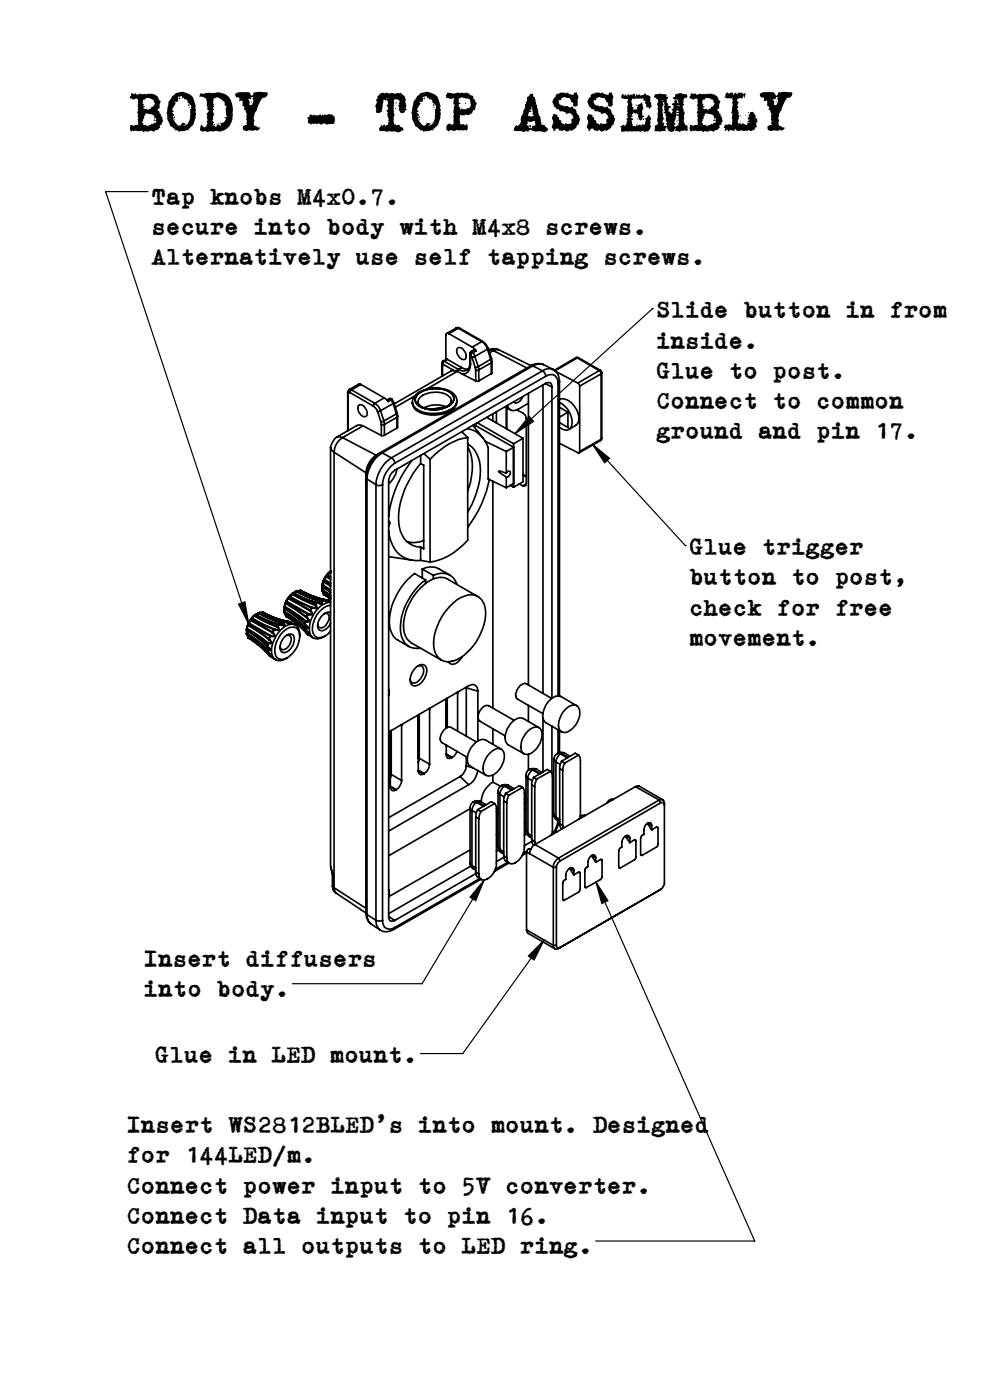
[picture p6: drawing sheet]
<svg xmlns="http://www.w3.org/2000/svg" width="148mm" height="210mm" viewBox="0 0 148 210" stroke-linecap="round" stroke-linejoin="round" font-family="sans-serif">
<g fill="none" stroke="#000" stroke-width=".25">
<path d="M52.1 58.9l.1 .1M52.1 58.9v5.7M52.2 59v5.5M52.4 58.4l-.3 .5M52.4 58.4l.3 .1M52.5 58.9h-.2l-.1 .1M52.5 58.9l3.5 2M52.7 58.5l-.2 .4M52.7 58.5l3.5 2M54.1 57.7l-.3-.1-1.4 .8M54.1 57.7l-1.4 .8M54.1 57.7l3.5 2"/>
<path d="M57.6 59.7l.6 .5 .5-.2M57.6 59.7l-1.4 .8M58.3 59.8h.2l.3 .1M58.3 59.8l.4 .2M58.3 59.8l-.3 .2M58.7 60l.2 .5M58.8 59.9l.3 .5M58.8 59.9l-.1 .1M62.2 59.4l-2.9 1.7M62.4 59.2a4.8 4.8 0 0 1 5.5-.3 1.43 1.43 0 0 1 .6 1.5 1.43 1.43 0 0 1-1.2 1.1 5.2 5.2 0 0 1-4.9-.2 1.27 1.27 0 0 1 0-2.1zM62.5 59.3a4.4 4.4 0 0 1 5.2-.3 1.07 1.07 0 0 1-.1 1.7 4.5 4.5 0 0 1-5 0 1.07 1.07 0 0 1-.1-1.4zM62.8 59a4.5 4.5 0 0 1 4.9 0 1.12 1.12 0 0 1-.5 1.9 4.4 4.4 0 0 1-4.6-.2 1.03 1.03 0 0 1 .2-1.7z"/>
<path d="M62.9 59.8a3.6 3.6 0 0 1 4.6-.2 .91 .91 0 0 1-.6 1.4 4.3 4.3 0 0 1-3.9-.2l-.3-.5zM66.3 54.5l.1 .1M66.3 54.5v1.9M66.4 54.6l1.7 1M66.4 54.6v1.8M66.4 54.2l-.1 .3M66.4 54.2h.2M66.6 54.2l-.2 .4M66.6 54.2l2.1 1.2M67.1 53.9h-.1l-.6 .3M67.1 53.9l2.1 1.2M67.1 53.9l-.5 .3"/>
<path d="M67.3 50.1a.28 .28 0 0 0-.3-.1 .28 .28 0 0 0-.1 .3v3.6M67.3 50.1l3.5 2M68.1 55.6l.4 .1M68.1 55.6l-.5 .1-8.5 4.9M68.4 49.2h.5M68.4 49.2h.3M68.4 49.2l-1.4 .8M68.5 55.7h.1M68.6 55.7l.7 .4M68.6 55.7l-4.6 2.7M68.6 52.2a.65 .65 0 0 1 1 .4 .81 .81 0 0 1 0 1.3 1.27 1.27 0 0 1-1-1.7zM68.7 55.4l-.2 .3"/>
<path d="M68.7 49.2l3.5 2.1M68.7 49.2l-1.4 .9M68.9 49.2h-.2M68.9 49.2l3.5 2M69.2 55.1a1.19 1.19 0 0 0 1 .2M69.2 55.1l-.5 .3M69.3 56.1l2 1M70.4 54.5a.95 .95 0 0 1-.3 1 .95 .95 0 0 1-1 .1l-.4-.2M70.4 53l.2 .2M70.4 54.5l.2 .1M70.4 53v1.5M70.6 54.6a1.2 1.2 0 0 1-1.3 1.5"/>
<path d="M70.6 53.2l.2 .4M70.6 53.2v1.4M70.6 52.7l-.2 .3M70.6 52.7l.3 .2M70.8 53.6l.5 1.5M70.8 52.1l.6 .5M70.9 52.9l-.3 .3M70.9 52.9l.3 .6M71.2 53.5l-.4 .1M71.2 53.5l.5 1.5M71.3 55.1v.4M71.3 57.1h.5"/>
<path d="M71.3 55.5h.5M71.3 55.5v1.6M71.4 52.6l-.3-.2-.5 .3M71.4 52.6l-.5 .3M71.7 55l-.4 .1M71.7 55l.1 .5M71.8 55.5v1.6M72.2 51.3a2.13 2.13 0 0 1 .9 1.1M72.2 51.3l-1.4 .8M72.4 51.2l.4 .3 .4 .8M72.4 51.2l-.2 .1M73.1 52.4l-1.9 1.1"/>
<path d="M73.1 52.4l.5 1.5M73.2 52.3l-.1 .1M73.2 52.3l.5 1.5M73.3 52.4a1.93 1.93 0 0 1 1.5 .1M73.3 52.5l.7 .1M73.6 53.9l.1 .5M73.6 53.9l-1.9 1.1M73.7 56l-1.9 1.1M73.7 54.4l-1.9 1.1M73.7 54.4v1.6M73.7 53.8l.1 .5M73.7 53.8l-.1 .1"/>
<path d="M73.8 55.9l-.1 .1M73.8 54.3l-.1 .1M73.8 54.3v1.6M74 52.6l-.6 .3M74 52.6l5 2.6M74.8 52.5l-.2-.1-.6 .2M74.8 52.5l4.8 2.3M78.4 59.5v.1a1.05 1.05 0 0 1-1.2 .8l-.2-.1M79.2 59v43.8M79.6 54.8l.3 .1M79.6 54.8l-22.6 13.1M79.9 54.9l-22.6 13"/>
<path d="M79.9 54.9l1.5 .7M81.4 55.6l.3 .3 .1 .5M81.4 55.6l-22.7 13.1M81.4 54.7a1.95 1.95 0 0 0-1.8 .1M81.4 54.7a1.49 1.49 0 0 0-1.5 .2M81.4 54.7l1.5 .7M81.4 57.7v46.3M81.8 57.5l1 .6M81.8 56.4a1.12 1.12 0 0 1 1.4-.1 1.12 1.12 0 0 1 .5 1.2M81.8 56.4l-22.6 13.1M82.8 58.1a.56 .56 0 0 0-.3-.7 .56 .56 0 0 0-.7 .1l-22.6 13a1.95 1.95 0 0 0-.9 1.7v65.3a.56 .56 0 0 0 .2 .6 .56 .56 0 0 0 .7 0M82.8 58.1v46.6"/>
<path d="M82.9 55.4a1.88 1.88 0 0 1 1 1.8M82.9 55.4a1.54 1.54 0 0 0-1.5 .2M83.4 55.7l3.2 1.8M83.7 57.5v46.9M83.9 59.9a1.55 1.55 0 0 1 1.8 .5 2.96 2.96 0 0 1 1 3l-.4 .4M83.9 57.2l-.2 .3M83.9 57.2v47.2M86.4 53.6h.3M86.4 53.6l.2 .1M86.4 53.6l-3.3 2M86.6 53.7l3.3 1.9M86.6 53.7l-3.4 1.9"/>
<path d="M86.6 57.5l.3 .4M86.7 53.6l-.1 .1M86.7 53.6l3.3 2M86.9 57.9v9.8M89.9 55.6l.1 .1 .1 .4M89.9 55.6l-3.3 1.9M90 55.6l.2 .3M90 55.6h-.1M90.1 56.1l-3.2 1.8M90.1 56.1v9.8M90.2 55.9l-.1 .2M90.2 55.9v9.8"/>
<path d="M49.6 67.1v62.8l.1 .5M49.6 67.1l.1 .4 .4 .3M50.1 67.8l4.8 3.1M50.1 67.8v65.4M50.5 65.6l-.6 .7-.3 .8M50.5 65.6l.4-.1 .5 .1M51.4 65.6a2.7 2.7 0 0 0-1.3 2.2M51.4 65.6l5 2.7M53.8 60.8a.65 .65 0 0 1 1 .4 .81 .81 0 0 1 0 1.3 1.27 1.27 0 0 1-1-1.7zM54.4 63.9a.98 .98 0 0 0-.9-.1l-3 1.8M54.4 63.9l-3 1.7M54.4 63.9l2.8 1.4"/>
<path d="M54.9 71.6l.1 .3M54.9 71.6v65.3M54.9 70.9v.3M55 71.9l1.4 .8M55 71.9v65.3M56 60.9l.4 .5 .2 .4M56.2 60.5a1.75 1.75 0 0 1 .8 1.1M56.2 60.5l-.2 .2v.2M56.4 72.7a1.05 1.05 0 0 0 1 0M56.4 72.7v65.3M56.4 68.3a3.4 3.4 0 0 0-1.5 2.6M56.6 61.8l.5 1.5"/>
<path d="M56.7 68.1l-.3 .2M57 67.9a4.7 4.7 0 0 0-2.1 3.7M57 67.9h.3M57 61.6l-.4 .2M57 61.6l.6 1.5M57.1 63.3l.1 .4M57.2 63.7h.4M57.2 63.7v1.6M57.3 67.9a5 5 0 0 0-2.3 4M57.3 67.9l1.4 .8M57.4 72.7v65.3M57.6 63.1l-.5 .2"/>
<path d="M57.6 63.1v.6M57.6 65.3h-.4M57.6 63.7v1.6M58.3 79.6a4.4 4.4 0 0 0 4.1 4.5h.7M58.3 78.2l.2 .2-.2 .5M58.7 68.7a5.2 5.2 0 0 0-2.3 4M58.7 68.7a1.02 1.02 0 0 1 .5 .8M58.9 60.5l-1.9 1.1M58.9 60.5l.5 1.6M59.1 60.4l-.2 .1M59.1 60.4l.4 1.5M59.2 69.5a4.2 4.2 0 0 0-1.8 3.2"/>
<path d="M59.4 62.1l.1 .5M59.4 62.1l-1.8 1M59.5 70.4a3.7 3.7 0 0 1-1.2 2.2M59.5 61.9l.1 .5M59.5 61.9l-.1 .2M59.5 64.2l-1.9 1.1M59.5 62.6l-1.9 1.1M59.5 62.6v1.6M59.6 62.4l-.1 1.8M59.6 62.4l-.1 .2M61.7 69.1a16.6 16.6 0 0 0-3.4 8.4M63.1 69.5a12.9 12.9 0 0 0-3.3 8.9 3.5 3.5 0 0 0 3.3 3.6"/>
<path d="M63.1 68.3v1.2M63.1 69.5l.4 .3v12.5l-.4-.3M63.6 68l.9 .9M64.5 68.9v15.4M66.5 61.1l-1.5 .2M66.9 61a4.2 4.2 0 0 0-3.4 .2M68.5 60.1v.3a2.06 2.06 0 0 1-1.6 1.5 5.2 5.2 0 0 1-4.5-.4l-.5-.5-.1-.6M69.3 64.8l.8 .8M70.1 64.3a4 4 0 0 1 3.1 2.8v4.8l2.7 1.3M70.1 65.6a9.3 9.3 0 0 0-5.6 3.3M70.1 65.6v15.4a9.2 9.2 0 0 1-5.6 3.3M70.1 66.6a4.4 4.4 0 0 1 1.9 4 13.4 13.4 0 0 1-1.9 6.2"/>
<path d="M70.1 67.1a7.1 7.1 0 0 1 .5 5.2l-.5 1.4M70.9 63.8l1.5 1.9M71.3 63.6v.2M71.3 63.8l-.2 .2M71.3 63.8l5.7 3.3-1.1 .6M71.6 63.4l5.4 3.2M72.8 66.2l3.1 1.5M73 62.6l5.4 3.1M73.4 71.9a17.6 17.6 0 0 1-3.3 7.2M73.9 62.1v1M73.9 72.2v34M74.4 61.8v1.7"/>
<path d="M75.7 61l.9 .5M75.9 71l-1.1-.3 1.1 .8M75.9 71a.37 .37 0 0 1 .6-.2l-.1 .5a.38 .38 0 0 1-.5 .2M75.9 61.1v3.2M75.9 67.7v3.3M75.9 71.5v1.7M76 61.2v3.1M76.5 72.8l.5 .3M77 66.6v6.5M77 72.5l-1.1 .7M77.5 61.5a2 2 0 0 1 1.4 1v10.1M77.9 72.6l.5 .3"/>
<path d="M78.4 71.2l.5 .2M78.4 65.7l-1.4 .9M78.4 65.7v6.6l-1.4 .8M78.4 71.3l.5 .2M78.9 72.6l-.1 .3h-.4M78.9 72.6l-.5 .3M79.2 60.5l-1.5 .9a.98 .98 0 0 1-1.6-.6M83.9 66.5l2.7 1.4h.3v-.2M83.9 60.4a3.2 3.2 0 0 1 1.8 3.6 1 1 0 0 1-1.7 .2l-.1-.1M83.9 61.1l1.3 .7M85.2 61.8v2.3l-1.3-.7M85.2 61.8l-1.3 .8"/>
<path d="M86.3 63.8l-1 .6M90.1 66.1l-3.3 1.8M90.1 65.9v.2M90.1 65.9l-3.2 1.8M90.2 65.7l-.1 .4M90.2 65.7l-.1 .2M37 95.2v.1M37 94.3v.2M37 94.5v.5M37 94.3v.1M37 94.5h.1M37 95v.1"/>
<path d="M37 95.2h.1M37 94.5v.1M37 95v.2M37 94.6h.1M37 94.5l2.1 1.4 1 1M37 95.1l1.4 1 1.7 1.4M37 95.1v.1M37 94.6v.4M37 95a15.8 15.8 0 0 1 3.1 2.4M37 95h.1M37 94.6a13.8 13.8 0 0 1 3.1 2.3M37 94.4l2.2 1.4 .9 .7"/>
<path d="M37 94.4v.1M37 95.2l1.7 1.2 1.4 1.4M37 95.3h.1M37 94v.3M37.1 95.3l.1 .3M37.1 94.3l1.4 .9 1.7 1.2M37.1 94.3h.1M37.1 94.3l-.1 .1M37.1 94.3h-.1M37.1 95.2l.1 .4M37.1 93.9l-.1 .1M37.1 95.3l.6 .4"/>
<path d="M37.2 93.7l-.2 .3M37.2 93.7v.1M37.2 93.7h.1M37.2 95.6v.1M37.2 95.6l.1 .1M37.2 93.8l-.1 .1v.4M37.2 93.8h.1M37.2 93.8l2.3 1.5 .8 .6M37.2 93.7l2.1 1.3 1 .8M37.2 95.6a14.2 14.2 0 0 1 3.1 2.5M37.2 95.6h.1M37.2 95.7l1.9 1.3 1.2 1.2"/>
<path d="M37.2 95.7h.1M37.3 93.5l-.1 .2M37.3 95.7h.1M37.3 93.5v.1M37.3 95.7l2.3 1.8 .8 .8M37.3 93.6l-.1 .1M37.3 93.6l3.2 1.8M37.4 93.5l3.2 1.8M37.4 93.5h.1M37.4 93.5l-.1 .1M37.4 93.5h-.1M37.4 93.2l-.3 .5"/>
<path d="M37.6 93.1l-.2 .4M37.6 93.1h.1M37.6 93.1l3.3 1.8M37.6 92.9l-.3 .6M37.6 92.9v.2M37.6 92.9h.1M37.6 92.9l3.3 1.9M37.7 92.8l-.1 .1M37.7 92.8h.1M37.7 92.8l2 1 1.4 .7M37.8 92.8h.1M37.8 92.8h-.1"/>
<path d="M37.9 92.8l3.3 1.6M37.9 92.8h-.2M37.9 92.5l-.4 .6M37.9 92.5l-.2 .3M38.1 92.4l-.3 .4M38.1 92.3v.1M38.1 92.3h.1M38.1 92.3l-.2 .2M38.1 92.4h.1M38.2 92.4l2.3 1.3 1.1 .3M38.2 92.3v.1M38.2 92.3l1.2 .6 2.2 1"/>
<path d="M38.3 92.2l-.4 .3M38.3 92.2l-.2 .1M38.3 92.2h.1M38.3 92.2l-.1 .1M38.3 92.2l2 1 1.6 .5M38.4 92.2h.1M38.4 92.2a13 13 0 0 0 3.5 1.5M38.4 92.2h-.1M38.7 92h.1M38.7 92l-.3 .2M38.8 92a15.3 15.3 0 0 0 3.6 1.5M38.8 91.9l-.5 .3"/>
<path d="M38.8 91.9h.1M38.8 91.9l-.1 .1M38.8 91.9v.1M38.8 91.9l1.8 .9 1.8 .6M38.9 91.9h.1M38.9 91.9h-.1M38.9 91.9l1.1 .5 1.5 .6 1.2 .3M39 91.9l.7 .4M39.3 91.9h-.3M39.3 91.9h.1M39.3 91.9a13 13 0 0 0 3.8 1.4M39.4 91.8l.1 .1"/>
<path d="M39.4 91.9h-.1M39.4 91.9l2.4 1 1.4 .3M39.4 91.9h.1M39.5 91.9a12.9 12.9 0 0 0 3.8 1.4M39.5 91.9h.1M40.1 96.9v.1M40.1 97.5v.3M40.1 96.9h.1M40.1 97.5h.1M40.1 96.9l.4 .5v.2l-.4-.1M40.1 97.4v.1M40.1 97.4h.1"/>
<path d="M40.1 96.5v.4M40.1 97.8h.1M40.1 97l.4 .5-.4-.1M40.1 96.5h.1M40.1 97.8l.1 .1M40.1 97.8l.6 .6-.3-.1M40.1 97.9h.1M40.2 96.4h.1M40.2 96.4l-.1 .1M40.2 97.9h.1M40.3 95.9l.4 .5h-.5M40.3 95.9h.1"/>
<path d="M40.3 95.8v.1M40.3 98.1v.1M40.3 98.2l.1 .1M40.3 98.2l.2 .3M40.3 95.8h.1M40.4 98.3l.1 .2M40.4 95.8l.3 .5v.2h-.6M40.4 95.8l-.1 .1M40.4 98l.3 .3-.4-.1M40.5 95.4l-.2 .4M40.5 95.4v.1M40.5 98.5l.8 .4"/>
<path d="M40.5 95.5l-.1 .3M40.5 98.5h.1M40.6 95.3l-.1 .1M40.6 95.3h.1M40.6 95.3l-.1 .2M40.9 94.9l.2 .5-.5-.1M40.9 94.9h.1M40.9 94.8v.1M40.9 94.8h.1M40.9 94.8l.3 .5-.2 .2h-.5M41.1 94.5l-.2 .3M41.1 94.5h.1"/>
<path d="M41.2 94.5l-.3 .3M41.2 94.4l-.1 .1M41.2 94.4h.1M41.2 94.4v.1M41.6 94l.2 .5-.6-.1M41.6 94h.1M41.6 93.9v.1M41.6 94l.3 .3-.1 .2h-.6M41.9 93.7l-.3 .2M41.9 93.7h.1M41.9 93.7l-.3 .3M42 93.7h.1"/>
<path d="M42 93.7h-.1M42.1 93.7l.2 .1M42.4 93.5l.2 .3-.6-.1M42.4 93.5h.1M42.4 94.8a1.57 1.57 0 0 1 2.3-.4 3.2 3.2 0 0 1-.8 3.6 1.78 1.78 0 0 1-2.3 .7 2.71 2.71 0 0 1 .2-3.1zM42.4 93.4v.1M42.4 93.4h.1M42.5 93.4l.2 .2-.1 .2-.7-.1M42.5 93.4l-.1 .1M42.6 91.8h.1M42.6 91.8l.1 .2M42.6 91.2v.6"/>
<path d="M42.6 91.2l.1 .1M42.6 91.8l.1 .1M42.7 91.3l1.6 1.1 1.4 1.2M42.7 91.3h.1M42.7 91.9l1.8 1.2 1.2 1.1M42.7 91.9v.1M42.7 91l-.1 .2M42.7 91v.1M42.7 91.7a13.8 13.8 0 0 1 3.1 2.4M42.7 91.3a15.8 15.8 0 0 1 3 2.4M42.7 91.1l1.4 .9 1.7 1.2M42.7 91.1v.2"/>
<path d="M42.7 91.7v.2M42.7 92l2 1.5 1.1 1M42.7 91.7l-.1 .1M42.7 91.3v.4M42.7 92h.1M42.7 90.8v.2M42.7 91.7h.1M42.7 95.5a.76 .76 0 0 1 .8-.4 .76 .76 0 0 1 .6 .6 2.06 2.06 0 0 1-1.6 2.2 .96 .96 0 0 1-.4-1.5zM42.7 93.3l-.3 .1M42.7 91h.1M42.7 92l.2 .3M42.7 90.7v.1"/>
<path d="M42.7 93.3h.1M42.8 93.3h.1M42.8 92v.3M42.8 93.3l-.3 .1M42.8 91l3.1 2.1M42.8 91l-.1 .1M42.8 92l.6 .4M42.8 90.4l-.1 .4M42.8 90.4l.1 .1M42.8 90.4h.1M42.8 92.3l.1 .1M42.9 90.5l-.2 .5"/>
<path d="M42.9 92.3h.1M42.9 92.3h-.1M42.9 92.4v.1M42.9 90.5h.1M42.9 90.5l3.1 2.2M42.9 90.4l3.1 2.2M42.9 90.4v.1M42.9 92.3a11.9 11.9 0 0 1 3.1 2.6M42.9 92.4l1 .6 1.2 1 .9 1M42.9 92.3v.1M42.9 90.3l-.1 .1M42.9 90.3h.1"/>
<path d="M42.9 92.5l1.8 1.2 1.4 1.4M42.9 95.3h.1a.57 .57 0 0 1 .6 .2 .57 .57 0 0 1 0 .7 1.47 1.47 0 0 1-1.3 1.2l-.3-.4M42.9 90.3v.1M42.9 90.3l3.2 1.9M42.9 92.5h.1M43 90.2h.1M43 90.2l-.1 .1M43 89.9l-.2 .5M43 90.2l3.2 1.9M43.1 93.3l.3 .2-.4-.1M43.1 93.3h.1M43.2 93.2l-.1 .1"/>
<path d="M43.2 93.2l.3 .1M43.2 93.2l.1 .1M43.3 93.3l.2 .2-.7-.2M43.3 93.3h.2M43.3 93.3h-.2M43.3 89.8l-.3 .4M43.3 89.7l-.4 .6M43.3 89.7v.1M43.3 89.7h.1M43.3 89.8h.1M43.3 89.8l3.2 1.8M43.3 89.7l3.2 1.8"/>
<path d="M43.4 89.5l-.1 .2M43.4 89.5v.1M43.4 89.6l-.1 .1M43.4 89.6l3.4 1.6M43.5 93.3l.8 .5M43.5 93.3h.1M43.5 89.5l1.5 .8 1.9 .8M43.5 89.5h.1M43.5 89.5l-.1 .1M43.5 89.5h-.1M43.8 89.2l-.3 .3M43.8 89.2h.1"/>
<path d="M43.8 89.2l3.4 1.6M43.8 89l-.4 .5M43.8 89v.2M43.8 89l.1 .1M43.9 89.1l-.1 .1M43.9 89.1l3.4 1.6M43.9 89l-.8 .8M43.9 89h-.1M43.9 89h.1M44 89l-.1 .1M44 89l1.5 .7 2.1 .7M44 89h.1"/>
<path d="M44.1 89l1.5 .7 2 .7M44.1 88.9h.1M44.1 89h.1M44.1 88.9l-.2 .1M44.1 88.9v.1M44.4 88.8h.1M44.4 88.8l1.5 .7 2.1 .7M44.4 88.7l-.5 .3M44.4 88.7h.1M44.4 88.8l-.3 .1M44.4 88.7v.1M44.5 88.7l-.1 .1"/>
<path d="M44.5 88.7l1.8 .9 1.8 .5M44.5 88.6h.1M44.6 88.6l-.1 .1M44.6 88.6l1.6 .8 2.2 .6M44.6 88.6h.1M44.7 88.6l-.3 .1M44.7 88.6l.6 .4M44.9 95.4v-.3a1.31 1.31 0 0 0-.6-1.4 1.31 1.31 0 0 0-1.6 .3 4.6 4.6 0 0 0-1.9 4.2 1.25 1.25 0 0 0 2 .6l.3-.1M45 88.6h-.3M45 88.6h.1M45 88.6l-.4 .1M45 88.6a12.1 12.1 0 0 0 3.8 1.4"/>
<path d="M45 88.6h.2M45.1 88.6h-.1M45.1 88.6l1.9 .9 1.9 .5M45.1 88.6h.1M45.2 88.6a13.1 13.1 0 0 0 3.8 1.4M45.7 93.7h.1M45.7 94.2l.1 .3M45.7 93.6v.1M45.7 93.6l.1 .1M45.7 94.2l.1 .1M45.8 94.3v.3M45.8 93.7l.4 .5-.1 .1h-.3"/>
<path d="M45.8 93.7l.3 .5-.3-.1M45.8 94.1v.2M45.8 94.1h.1M45.8 94.1l-.1 .1M45.8 93.2l-.1 .4M45.8 94.5v.1M45.8 93.2v.1M45.8 94.6l.6 .5-.4-.1M45.8 93.3v.4M45.8 94.6h.1M45.9 93.1l-.1 .2M45.9 93.1h.1"/>
<path d="M45.9 93.1l-.1 .1M45.9 93.8l.1 .1M46 92.6v.1M46 95l.2 .2M46 92.6h.1M46 95h.1M46 92.6l.4 .6-.3 .1h-.3M46 92.7l.3 .5-.4-.1M46 92.7h.1M46 94.7l.3 .4-.3-.2M46 94.9h.1M46 94.9v.1"/>
<path d="M46.1 92.2l-.1 .4M46.1 92.2h.1M46.2 95.2l.8 .5M46.2 92.2l-.2 .4M46.2 95.2h.1M46.2 92.1v.1M46.2 92.1l-.1 .1M46.2 92.1h.1M46.5 91.6l.3 .5h-.6M46.5 91.6h.1M46.5 91.5v.1M46.5 91.5h.1"/>
<path d="M46.6 91.5l.2 .6-.3 .1h-.3M46.6 91.5l-.1 .1M46.8 91.2l-.3 .3M46.8 91.2h.1M46.8 91.2l-.2 .3M46.9 91.1l-.1 .1M46.9 91.1h.1M47.2 90.8l.3 .3h-.6M47.2 90.8h.1M47.3 90.7l.2 .2v.2l-.1 .2-.6-.1M47.3 90.7l-.1 .1M47.3 90.7h.1"/>
<path d="M47.6 90.4l-.3 .3M47.6 90.4h.1M47.7 90.4h.1M47.7 90.4h-.1M47.8 90.4l.1 .1M48 90.2h.1M48 90.2l.3 .3-.6-.1M48.1 90.1l-.1 .1M48.1 90.1v.1M48.1 90.2l.2 .1v.2l-.7-.1M48.1 90.2h-.1M48.3 87.9v.6"/>
<path d="M48.3 87.9v.1M48.3 88.5v.1M48.3 88.5h.1M48.3 88.6l.1 .2M48.3 87.8v.1M48.3 88.6v.1M48.3 88h.1M48.3 88l.1 .1M48.3 88l1.3 .8M48.3 88.7l1.3 .8M48.3 88v.5M48.3 87.9l1.3 .7"/>
<path d="M48.3 88.6l1.3 .8M48.3 88.7l.1 .1M48.4 88.1l1.2 .8M48.4 88.5l-.1 .1M48.4 88.8h.1M48.4 88.5l1.2 .8M48.4 87.5l-.1 .3M48.4 88.8l.1 .2M48.4 90l-.3 .1M48.4 90h.1M48.4 87.7h.1M48.4 87.7l-.1 .2"/>
<path d="M48.4 87.7l-.1 .1M48.4 87.7l1.2 .8M48.4 88.7l.1 .3M48.4 87.4v.1M48.4 90v.1M48.4 88.8l.6 .3M48.4 90.1l-.3 .1M48.5 87.2l-.1 .3M48.5 87.2v.1M48.5 87.2h.1M48.5 89h.1M48.5 89v.1"/>
<path d="M48.5 87.3l-.1 .4M48.5 87.3h.1M48.5 89.1l.1 .1M48.5 87v.2M48.5 87l.1 .1M48.5 87.3l1.1 .6M48.5 87.2l1.1 .6M48.5 89l1.1 .7M48.5 89.1l1.1 .7M48.6 89.2h.1M48.6 92.1a.57 .57 0 0 1 .7 .1 .57 .57 0 0 1 0 .7l-.1 .3a1.08 1.08 0 0 1-1.4 .8l-.1-.3M48.6 87.1l-.1 .1"/>
<path d="M48.6 89.2l1 .6M48.6 87.1l1 .5M48.7 86.7l-.2 .5M48.7 87h.1M48.7 87l-.1 .1M48.7 87h-.2M48.7 87l.9 .5M48.8 90l.3 .2-.5-.1M48.8 90h.1M48.9 90h-.1M48.9 90l.3 .1M48.9 90h.1"/>
<path d="M48.9 90l.2 .3-.7-.2M48.9 86.4l-.4 .6M48.9 86.4v.1M48.9 86.4h.1M48.9 86.5l-.2 .5M48.9 86.5h.1M48.9 86.5l.7 .4M49 86.4l-.1 .1M49 86.4l.6 .4M49 86.2l-.1 .2M49 86.2l.1 .1M49.1 86.3l-.1 .1"/>
<path d="M49.1 86.3l.5 .3M49.1 86.2v.1M49.1 86.2h-.1M49.1 86.2h.1M49.1 86.2l.5 .3M49.2 90.1l.4 .2M49.2 90.1h.1M49.5 85.9l-.4 .3M49.5 85.9h.1M49.5 85.8l-.5 .4M49.5 85.8v.1M49.5 85.8h.1"/>
<path d="M49.5 85.9l.1 .1M49.6 85.7l-.8 .8M49.6 90.4a2.95 2.95 0 0 0-2.6 1.8 3 3 0 0 0-.2 3.3 1.46 1.46 0 0 0 1.9-.1M49.6 90.8a3.6 3.6 0 0 0-2.7 4.1 1.02 1.02 0 0 0 1.6 .6l.7-.4 .4-.4M49.6 92a1.08 1.08 0 0 0-1.4 .5 1.8 1.8 0 0 0-.4 1.9 .91 .91 0 0 0 1.4-.3l.4-.6M49.6 85.7h.1M49.6 85.7l-.1 .1M49.6 85.8h-.1M58.3 83.5l3.5 .5M62.6 99.9a.6 .6 0 0 1 .7 0 .6 .6 0 0 1 .2 .7 2.02 2.02 0 0 1-1.5 1.9 .62 .62 0 0 1-.5-.6M63.1 84.1l1.4 .2M63.1 82v2.1"/>
<path d="M63.3 85.4a2.66 2.66 0 0 1 2.5-.1l1.7 1M63.3 85.4v1.3M63.3 85.4l1.7 .9M63.5 81.1h-.1a3.8 3.8 0 0 1-2.4 .1M63.8 87l-1.6-1a9.7 9.7 0 0 0-3.8 7.5 3 3 0 0 0 1.3 2.5l1.6 1M63.8 87a9.2 9.2 0 0 0-3.7 8.1 2.32 2.32 0 0 0 2.9 2.1M63.8 87v.5M65 86.3a2.39 2.39 0 0 1 3.5 1.4M65 86.3v.5M67.5 90.9a4.4 4.4 0 0 1 3.5-1.7 2.35 2.35 0 0 1 1.8 2.5 8.5 8.5 0 0 1-4.3 7.2 2.25 2.25 0 0 1-3.4-1.8 8.5 8.5 0 0 1 2.4-6.2zM68.1 99.1l-.3 .1M69.3 98.5l-.3 .4a1.23 1.23 0 0 1-1.5 .6l-.3-.2"/>
<path d="M71.6 89.5l-4.5-2.6a3.2 3.2 0 0 0-3.6 .9 7.8 7.8 0 0 0-2.9 7.2 2.29 2.29 0 0 0 1 1.4l4.6 2.6M58.3 103.4v.9M58.5 118a.49 .49 0 0 0 .3 .6 .49 .49 0 0 0 .5-.1M58.5 117.9l.9 .6M58.5 109.7v8.3M58.5 118l.8 .5M58.6 116l-.1 .2M58.6 116l.1 .2M58.6 109.6v6.4M58.7 116.2l-.2 .6M58.7 116.2l1.5 .9M58.7 109.6v6.6"/>
<path d="M59.4 118.5h-.1M60.1 108.7l.1 .1M60.2 117.1a1.85 1.85 0 0 1-.8 1.4M60.2 108.7v8.4M62.2 100.3a1.04 1.04 0 0 1 1.6-.4 2.23 2.23 0 0 1-1 2.8 .84 .84 0 0 1-1.1 0 .84 .84 0 0 1-.2-1l.3-.8zM62.7 115.6a.5 .5 0 0 0 .3 .5 .5 .5 0 0 0 .5 0M62.7 107.2v8.4M62.7 115.6l.8 .5M62.7 115.5l.9 .5M62.9 113.7l-.2-.1v.2M62.9 113.7l-.2 .7M62.9 113.7l1.5 .9"/>
<path d="M62.9 107.2v6.5M63.6 116l-.1 .1M64.3 106.3l.1 .1M64.4 114.6a1.85 1.85 0 0 1-.8 1.4M64.4 106.2v8.4M66.9 113.2a.47 .47 0 0 0 .2 .5 .47 .47 0 0 0 .6 0M66.9 104.8v4.4M66.9 111.8v1.4M66.9 113.2l.8 .5M66.9 113.1l.9 .5M67 111.8l-.1 .1M67.1 104.7v4.4"/>
<path d="M67.8 113.6l-.1 .1M68.5 112.7l-.2 .5-.5 .4M68.5 103.9l.1 .1M68.6 103.8v5.9M69 116.5l-10.7 6.2M69 116.5l1.3 1.2M69.9 114.9a2.23 2.23 0 0 1-.9 1.6M69.9 103.1v7.3M69.9 113.5v1.4M69.9 103.2l1.7 .5M69.9 114.9l1 .3M70.3 117.7l-12 7"/>
<path d="M71.4 111.3l-3.8-2.2a1.13 1.13 0 0 0-1.3 .7 1.12 1.12 0 0 0 0 1.6l3.8 2.2M71.6 115.6a2.86 2.86 0 0 1-1.3 2.1M71.6 103.7a.85 .85 0 0 0-.4-.9 .85 .85 0 0 0-.9 .1l-12 6.9M71.6 103.7v7.5M73.6 112.9a1.16 1.16 0 0 1 1.9-.2 3 3 0 0 1-2.3 3.7 1.13 1.13 0 0 1-.7-1.5l.1-.5a3.4 3.4 0 0 1 1-1.5zM73.9 117.3a3.4 3.4 0 0 0-1.7 3M73.9 109.3v2.3M73.9 116.3v1M73.9 117.3l1.2 .7M74.7 118.7l.3 .5M74.7 118.7v8.3M75 119.2v8.2"/>
<path d="M75 119.2l.6 .3M75.2 117.9a.84 .84 0 0 0-.5 .8M75.2 112.4l-2.4-1.4a1.6 1.6 0 0 0-1.9 .9 2.48 2.48 0 0 0-.5 2.9l2.5 1.5M75.2 117.9l.2-.1 .3 .1M75.2 117.8a1 1 0 0 1 1.1 0M75.2 117.8l.6 .1M75.2 117.8v.1M75.7 117.9a1.6 1.6 0 0 0-.7 1.3M75.7 117.9l1 .6M75.8 117.9h-.1M75.8 117.9l1 .6M75.8 119l-.3 1.1"/>
<path d="M75.8 119l.5 .3M76.3 117.8l-.5 .1M76.3 117.8l.8 .5M76.3 119.3l-.2 .6-.1 .5M77.1 108l-3.8-2.1a1.53 1.53 0 0 0-1.6 1.7v.2l.3 .4 3.7 2.2M78.4 118.1l.2 .5v8.6a2.37 2.37 0 0 1-2 2.4 .79 .79 0 0 1-.6-.9M78.4 118.1l-2.1 1.2M78.4 118.1l-.5-.2-2.1 1.1M78.6 119.8l.3 .1M78.9 116.3l.3 .4M78.9 116.3v8.3M79.2 116.7v8.3"/>
<path d="M79.2 116.7l.6 .4M79.2 109.6a1.31 1.31 0 0 1 1.8-.3 2.69 2.69 0 0 1-.8 3.3 1.19 1.19 0 0 1-2 .1 3 3 0 0 1 1-3.1zM79.2 105.8v2.4M79.2 113.1v2.4M79.4 115.5a.85 .85 0 0 0-.5 .8M79.4 115.5h.5M79.4 115.4l.4-.1 .7 .1M79.4 115.4l.6 .1M79.4 115.4v.1M79.7 117.7l.5 .3M79.7 117.7v8.3M79.9 115.5a1.6 1.6 0 0 0-.7 1.2"/>
<path d="M79.9 115.5l1 .6M80 115.5h-.1M80 115.5l1 .6M80 116.6l-.3 1.1M80 116.6l.5 .3M80.2 118v8.3M80.5 116.9l-.3 1.1M80.5 115.4l-.5 .1M80.5 115.4l.8 .5M80.8 109.1l-2.3-1.3a1.88 1.88 0 0 0-2.2 1.2 2.44 2.44 0 0 0-.3 2.6l2.6 1.5M81.4 107.7v8.1M82.5 115.7l.3 .5v8.8"/>
<path d="M82.5 115.7l-2 1.2M82.5 115.7l-.4-.3-2.1 1.2M82.7 104.8l-3.7-2.2a1.37 1.37 0 0 0-1.6 1.2 .84 .84 0 0 0 .2 1.1l3.8 2.2M82.8 108.9v7.2M83 113.9l.4 .4M83 113.9v8.3M83.4 114.3v8.3M83.4 114.3l.6 .4M83.6 113a1.06 1.06 0 0 0-.6 .9M83.6 113l.5 .1M83.6 113a1 1 0 0 1 1.1 0M83.6 113h.5"/>
<path d="M83.6 113h.1M83.7 109.5v3.5M83.9 109.6v3.3M83.9 115.3l.5 .3M83.9 115.3v8.3M84.1 113.1a1.62 1.62 0 0 0-.7 1.2M84.1 113.1l1 .6M84.1 113v.1M84.1 113l1.1 .6M84.2 114.2l-.3 1.1M84.2 114.2l.5 .3M84.4 115.6v8.2"/>
<path d="M84.7 106.5a1.62 1.62 0 0 1 1.8-.6 2.03 2.03 0 0 1 .1 2.4l-.6 .8a1.38 1.38 0 0 1-2 .5 2.84 2.84 0 0 1 .7-3.1zM84.7 114.5l-.3 1.1M84.7 113h-.6M84.7 113l.8 .4M86.5 105.9l-2.4-1.4a1.59 1.59 0 0 0-1.8 .7l-.5 .7a2.08 2.08 0 0 0 0 2.5l2.4 1.4M86.7 113.3l.2 .2 .1 .4v8.7M86.7 113.3l-.4-.3-2.1 1.2M86.7 113.3l-2 1.2M91.9 119.9a.67 .67 0 0 0-.8 .5M95.3 118l.5-.1 3.6 2.1M95.3 118l-15.1 8.7M95.3 118l3.5 2"/>
<path d="M49.6 130.1l.1 .3M49.7 130.4l.1 .6M49.7 130.4l.2 .8M49.7 130.4h.1M49.8 132.9l.1 .4 .3 .5 4.7 3.1M49.8 131l.1 .2M49.8 132.9l.1 .1M49.8 131v1.9M49.9 133l.1 .5 .1 .1M49.9 133l.2 .2M49.9 131.2v1.8M50.1 133.2l.1 .4 .2 .4"/>
<path d="M50.1 133.2l4.8 3M54.9 136.9v.3a1.91 1.91 0 0 0 .7 1.4M54.9 136.9l.1 .3M55 137.2a1.66 1.66 0 0 0 .6 1.4M55 137.2l1.4 .8M56.4 138a.93 .93 0 0 0 1 0M56.4 138a1.69 1.69 0 0 0 .6 1.5l-1.4-.9M57.4 138a1.13 1.13 0 0 0 .5 1.2 1.13 1.13 0 0 0 1.3-.1M58.3 133.4v1.1M58.3 137.5l.9 .6M58.3 134.5h.1M59.1 139.4a1.8 1.8 0 0 1-2.1 .1"/>
<path d="M59.2 139.1l-.1 .3M70.5 129.4a.85 .85 0 0 0 .5 .9M70.5 121.2l.3 .4M70.5 129.4v.2l.3 .2M70.5 121.2v8.2M70.5 121.3l-12.2 7.1M70.5 127.5l-12.2 7M70.6 129.9l-12.3 7.1M70.8 129.8l.2 .5M70.8 121.6v8.2M70.8 121.6l.6 .3M70.8 129.8l.5 .4"/>
<path d="M71 120.3a.93 .93 0 0 0-.5 .9M71 120.3l.5 .1M71 130.3l.3 .2M71.1 120.3a.93 .93 0 0 1 1 0M71.1 120.3l.2-.1 .3 .1M71.1 120.3h-.1M71.3 130.8a1.1 1.1 0 0 0 .9 1.1M71.3 122.5l.5 .3M71.3 130.8l.5 .3M71.3 122.5v8.3M71.3 131l-12.1 7.1M71.5 120.4a1.62 1.62 0 0 0-.7 1.2"/>
<path d="M71.5 120.4l1 .6M71.6 120.3l-.1 .1M71.6 120.3l1 .6M71.6 121.5l-.3 1M71.6 121.5l.5 .2M71.8 122.8v8.3M71.9 131.8l-12.7 7.3M72.1 120.3l-.3-.1-.2 .1M72.1 120.3l.8 .4M72.1 121.7l-.2 .6-.1 .5M72.1 131.9l-13 7.5M74.2 120.5l.2 .6v8.5a2.38 2.38 0 0 1-2 2.4 .8 .8 0 0 1-.6-.9"/>
<path d="M74.2 120.5l-2.1 1.2M74.2 120.5l-.5-.2-2.1 1.2M74.4 121.8l.3 .1M74.7 127a.84 .84 0 0 0 .5 .9M74.7 127l.3 .4M74.7 125.1l-.3 .1M74.8 127.5l-.4 .2M75 127.4v.3l.2 .2M75 127.4l.5 .4M75.2 127.9l.3 .2M75.5 128.4a1.1 1.1 0 0 0 .9 1.1M75.5 120.1l.5 .3"/>
<path d="M75.5 128.4l.5 .3M75.5 120.1v8.3M75.5 128.6l-1.1 .6M76 120.4v8.3M76.1 129.4l-1.8 1M76.3 129.5l-2.2 1.2M78.6 123.3l.3 .1M78.9 124.6a.93 .93 0 0 0 .5 .9M78.9 121.3l-.3 .2M78.9 124.6l.3 .4M78.9 120.3l-.3 .2M79 139.5l.2 .5 4 2.3"/>
<path d="M79 127.9l-.7 .4M79 127.8v11.7M79 127.8l.4 .2M79 139.5l4 2.3M79 127.7l-.5 .3M79 125.1l-.4 .2M79.2 125v.3l.2 .2M79.2 125l.5 .3M79.4 125.5l.3 .2M79.4 128l3.6 2.1M79.6 127.5l-.4-.1-.2 .4M79.6 127.3l-.1 .1"/>
<path d="M79.7 126a.89 .89 0 0 0 .4 .8M79.7 126l.5 .3M79.7 126.2l-1.1 .7M80.2 126.3l.1 .4M80.2 126.7a1.85 1.85 0 0 0-.8 1.3M80.2 126.7l3.5 2M83 130.1h.4M83 130.1v11.7M83 122.2a.95 .95 0 0 0 .6 .8M83 122.2l.4 .4M83.4 122.6v.3l.2 .1M83.4 122.6l.5 .3"/>
<path d="M83.4 130.1v11.7M83.5 124.8a.66 .66 0 0 0-.8 .5M83.6 123l.3 .3M83.7 123.1l-.2 .6-.4 1.1M83.7 128.7a1.68 1.68 0 0 0-.7 1.4M83.7 128.7l.3 .4M83.8 123.2l-.5 1.5M83.9 123.6v.3l.3 .4M83.9 123.6l.5 .2M84 129.1a1.36 1.36 0 0 0-.6 1M84.4 123.8l.1 .4M85.4 130.3l.6 .9"/>
<path d="M85.4 130.2l.6 .4M86 130.6l-.1-.4a.84 .84 0 0 0-1 .8l-.1 .9-.4 .5v2.6l.1 .1 2.2-1.3 .2-.2 .1-2.7-.2-.1-.8 .4M86 130.6v.6M87.7 122.3a.66 .66 0 0 0-.8 .6M88.7 128.4l.6 .9M88.8 128.3l.5 .3M89.3 128.6l-.1-.3a.83 .83 0 0 0-1 .8v.9l-.5 .4v2.7l.1 .1 2.4-1.5 .1-2.7-.2-.1-.8 .4M89.3 128.6v.7M93.8 125.4l.6 1M93.8 125.4l.6 .3M94.4 125.7l-.1-.4a.95 .95 0 0 0-1.1 1.1v.7l-.4 .4v2.7h.1l2.2-1.2 .3-.3v-2.7l-.2-.1-.8 .5M94.4 125.7v.7"/>
<path d="M97.1 123.5l.6 1M97.1 123.5l.6 .3M97.7 123.8l-.1-.4a.94 .94 0 0 0-1 1.1v.7l-.5 .3v.2v2.5l.1 .1 2.4-1.4 .1-2.7-.2-.2-.8 .5M97.7 123.8v.7M98.8 120a.49 .49 0 0 1 .6 0 .49 .49 0 0 1 .2 .5v12a1.36 1.36 0 0 1-.5 .9M98.8 120l-15.1 8.7M98.8 120l.3 .4M99.1 120.4a.35 .35 0 0 1 .4 0 .35 .35 0 0 1 .1 .3M99.1 133.4l-15.1 8.7M99.1 120.4l-15.1 8.7M99.1 133.4l-15.4 8.9M83 141.8a.48 .48 0 0 0 .2 .5 .48 .48 0 0 0 .5 0"/>
<path d="M83 141.8h.4M83.4 141.8a.35 .35 0 0 0 .2 .4 .35 .35 0 0 0 .4-.1M84 142.1l-.3 .2"/>
</g>
<g fill="none" stroke="#000" stroke-width=".18">
<path d="M22.2 28.7h-6.4l21.5 64.9M97.8 46.3h.1M97.8 46.3l-20.6 18.7M79.3 62.5l.7 .7-2.8 1.8zM88.8 66.6l14 15.2M88.8 66.6l2.6 2.1-.7 .7zM35.8 90.6l.9-.3 .6 3.3zM102.8 81.8h.1M72.6 132l-1.3 3.1-.8-.5zM72.6 132l-9.3 15.6h-19.4M89.4 132.3l23.8 53.9h-23.9M89.4 132.3l1.8 2.8-1 .4z"/>
<path d="M81.6 141l-12.2 17h-6.4M81.6 141l-1.5 3-.9-.6z"/>
</g>
<path d="M35.8 90.6l.9-.3 .6 3.3zM72.6 132l-1.3 3.1-.8-.5zM81.6 141l-1.5 3-.9-.6zM89.4 132.3l1.8 2.8-1 .4zM79.3 62.5l.7 .7-2.8 1.8zM88.8 66.6l2.6 2.1-.7 .7z" fill="#000"/>
<text font-size="8.5" x="19.3" y="19.8">BODY - TOP ASSEMBLY</text>
<g font-size="3.5">
<text x="22.7" y="30.7">Tap knobs M4x0.7.</text>
<text x="22.7" y="35.2">secure into body with M4x8 screws.</text>
<text x="22.7" y="39.8">Alternatively use self tapping screws.</text>
<text x="98.4" y="47.8">Slide button in from</text>
<text x="98.4" y="52.3">inside.</text>
<text x="98.4" y="56.8">Glue to post.</text>
<text x="98.4" y="61.3">Connect to common</text>
<text x="98.4" y="65.9">ground and pin 17.</text>
<text x="103.3" y="83.3">Glue trigger</text>
<text x="103.3" y="87.8">button to post,</text>
<text x="103.3" y="92.3">check for free</text>
<text x="103.3" y="96.9">movement.</text>
<text x="21.5" y="145">Insert diffusers</text>
<text x="21.5" y="149.5">into body.</text>
<text x="23.2" y="159.5">Glue in LED mount.</text>
<text x="19" y="170">Insert WS2812BLED's into mount. Designed</text>
<text x="19" y="174.5">for 144LED/m.</text>
<text x="19" y="179">Connect power input to 5V converter.</text>
<text x="19" y="183.6">Connect Data input to pin 16.</text>
<text x="19" y="188.1">Connect all outputs to LED ring.</text>
</g>
</svg>
